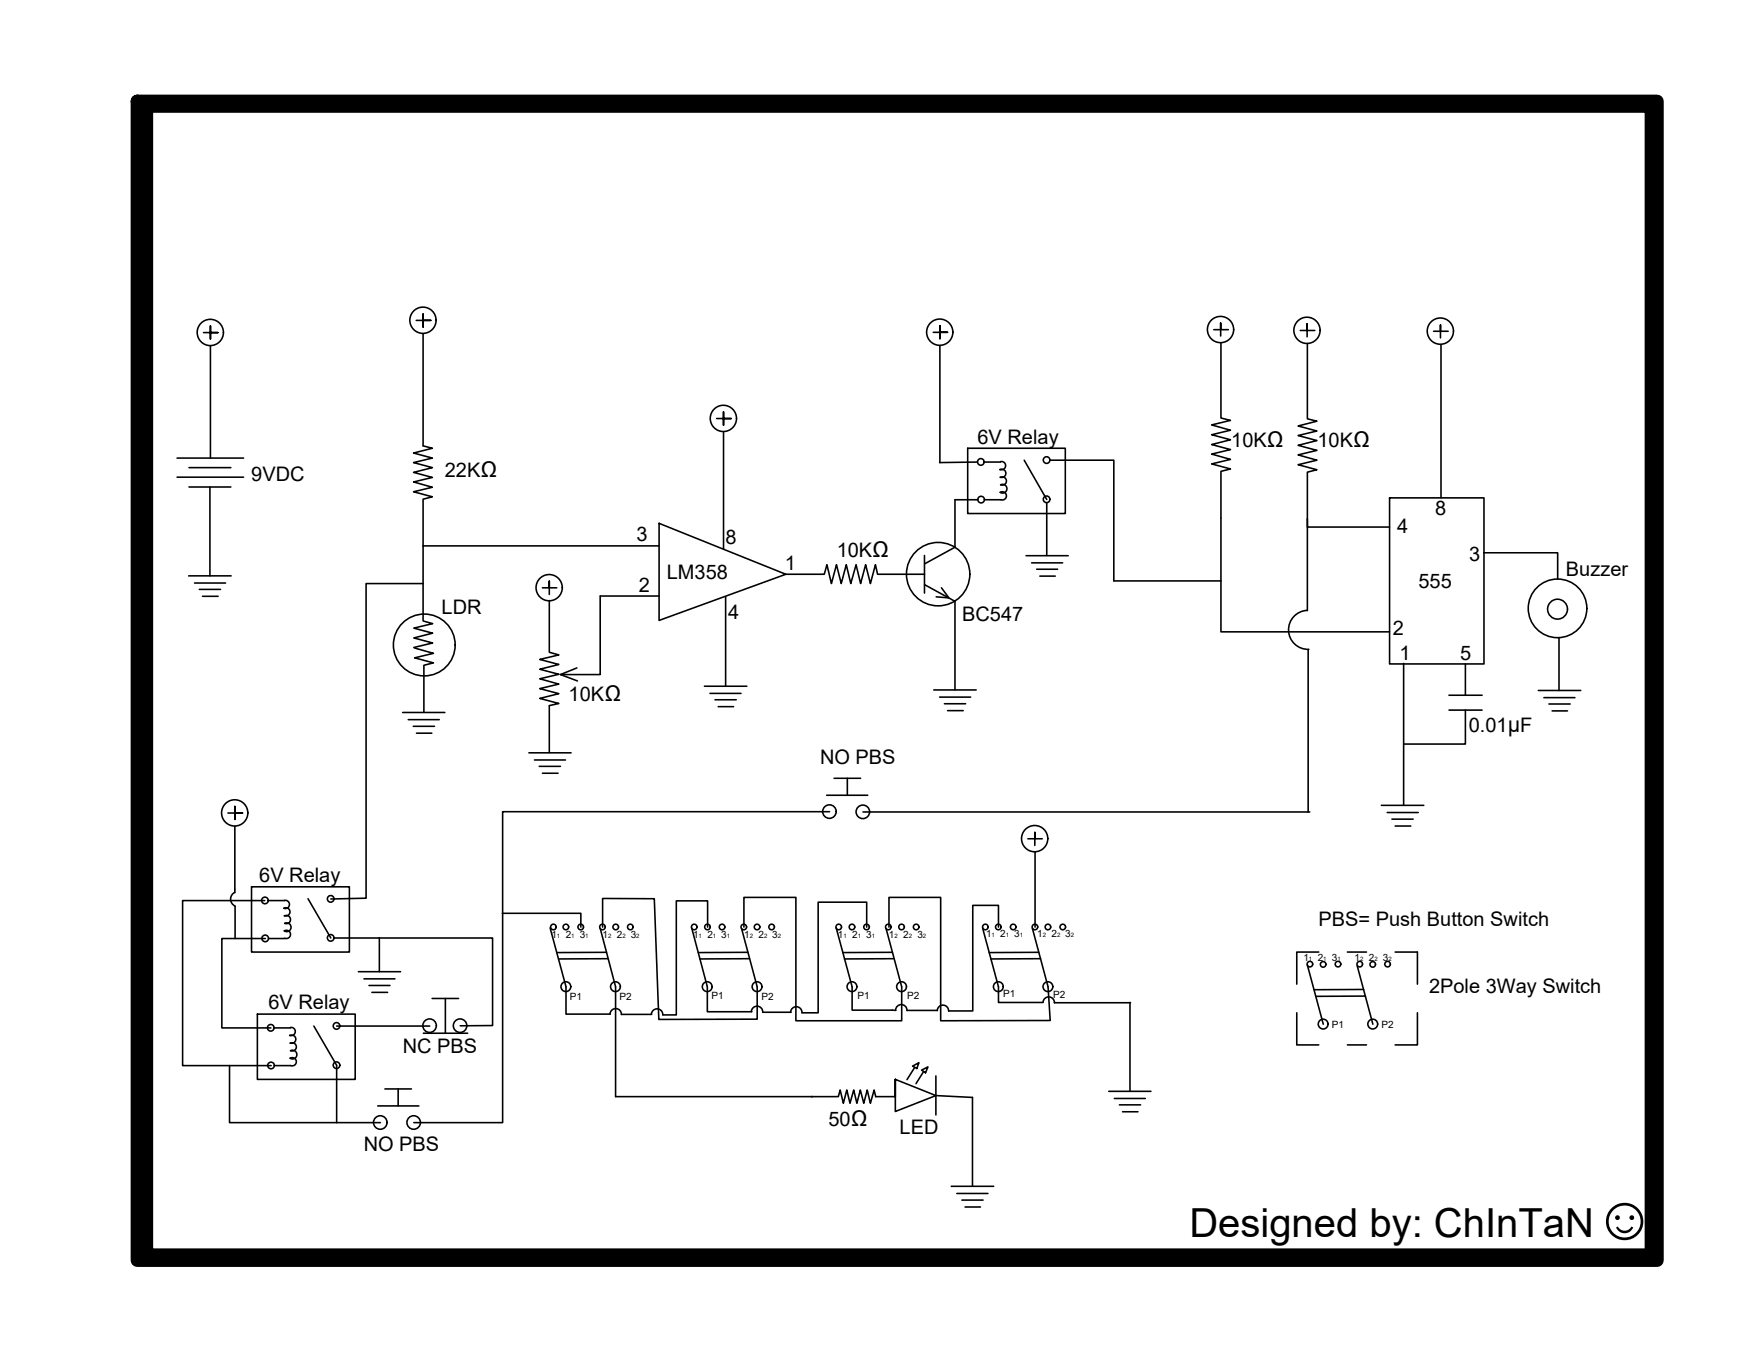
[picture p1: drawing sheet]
<svg xmlns="http://www.w3.org/2000/svg" width="279mm" height="216mm" viewBox="0 0 279 216" stroke-linecap="round" stroke-linejoin="round" font-family="sans-serif">
<!-- layer: 0 -->
<path d="M21.9 16.2h242.7v184.9h-242.7zM22.9 16.9h240.7v183.5h-240.7zM23.4 16.9h240.7v183.4h-240.7z" fill="none" stroke="#000" stroke-width="2.1"/>
<g fill="none" stroke="#000" stroke-width=".25">
<path d="M32.5 53.1h2.3h-1.2v-1.1v2.1v-1M33.6 55.2v17.9M66.4 51.1h2.4h-1.3v-1v2.1v-1.1M67.5 53.2v17.9l1.5 .4-3 .8 3 .8-3 .7 3 .8-3 .8 3 .8-3 .7 3 .9-3 .7 3 .8-1.5 .4v7.4M149 53h2.3h-1.2v-1v2v-1M150.1 55.1v18.7M193.8 52.6h2.3M194.9 52.6v-1.1v2.1M194.9 54.7v12l1.6 .4-3.1 .7 3.1 .9-3.1 .7 3.1 .8-3.1 .7 3.1 .8-3.1 .8 3.1 .8-3.1 .7 3.1 .8-1.6 .4v25.6h27M207.6 52.7h2.3M208.7 52.7v-1v2M208.7 54.8v12l1.6 .4-3.1 .8 3.1 .8-3.1 .7 3.1 .8-3.1 .8 3.1 .8-3.1 .7 3.1 .8-3.1 .8 3.1 .8-1.6 .3v7.5"/>
<path d="M228.9 52.9h2.3M230 52.9v-1.1v2.1M230.1 55v24.4M28.3 73.1h10.6M28.3 76.1h10.6M30.2 74.6h6.7M30.2 77.7h6.7M33.5 77.7v14.2M114.4 66.8h2.3h-1.2v-1.1v2.1v-1M115.5 68.9v18.7M154.5 71.5h15.6v10.4h-15.6zM156.1 73.7l-6.1 .1"/>
<path d="M156.2 79.7h-3.7v7.6l-4.9 2.7M157.2 73.7h2.6M159.6 75a.66 .66 0 0 1 1 .5 .66 .66 0 0 1-.9 .6M159.7 76.2a.66 .66 0 0 1 1 .5 .66 .66 0 0 1-.9 .7M159.7 78.6a.66 .66 0 0 1 1 .5 .66 .66 0 0 1-.9 .6h-2.6M159.7 77.4a.7 .7 0 0 1 1.1 .6 .7 .7 0 0 1-1.1 .6M159.8 73.7a.66 .66 0 0 1 .8 .7 .66 .66 0 0 1-1 .5M163.5 73.4l3.6 6.3M167.7 73.4h10.1v19.3h17.1M221.9 79.4h15v26.5h-15zM30.1 91.9h6.8M31.1 93h4.9"/>
<path d="M31.8 94.1h3.4M32.3 95.2h2.5M67.5 87.1v12l1.6 .4-3 .7 3 .8-3 .8 3 .8-3 .7M67.5 93.1h-9.1v50.2l-5.6 .2M67.5 87.1h37.7M86.6 93.8h2.3M87.7 95.8v8.3l1.5 .4-3 .7 3 .8-3 .8 3 .8-3 .7 3 .9-3 .7 3 .8-3 .7 3 .9-1.5 .3M87.7 93.8v-1.1v2.2M105.2 83.5l20.3 8.1-20.3 7.4zM105.2 95.1h-9.4v12.5h-6.4M115.9 95.3v14.2M125.5 91.6h6.1l.4-1.5 .7 3 .8-3 .8 3 .8-3 .7 3 .9-3 .7 3 .8-3 .8 3 .8-3 .3 1.5"/>
<path d="M140.2 91.6h7.4M147.6 88.6v6M147.6 93.3l4.9 2.7M150.3 93.8l1.2 1.6-2-.2M152.5 95.9v14.2M163.8 88.7h6.7M164.7 89.8h5M165.5 90.8h3.4M166 91.9h2.5M167.1 80.2v8.4M208.7 97.4a3.1 3.1 0 0 0-3 3.2 3.1 3.1 0 0 0 3.3 3M208.7 82.8v1.3h13.2"/>
<path d="M208.7 82.8v14.6M236.9 88.2h11.8v4.2M64.3 113.7h6.7M65.2 114.8h4.9M66 115.9h3.4M66.2 103.4l3 .9-3 .7 3 .8-1.5 .4v7.4M66.5 117h2.4M87.7 112.6v7.5M92.1 106.6l-2.6 1 2.7 1.1M112.5 109.5h6.7M113.4 110.6h4.9M114.2 111.7h3.3"/>
<path d="M114.7 112.8h2.4M149.1 110.1h6.8M150 111.2h5M150.8 112.3h3.4M151.3 113.4h2.5M208.9 103.7v25.9M224.1 105.9v22.6M231.3 110.9h5.3M231.3 113.3h5.3M234 113.3v5.4h-9.9M234 105.9v5M245.6 110.2h6.8"/>
<path d="M246.5 111.3h4.9M247.3 112.3h3.4M247.8 113.4h2.5M248.9 101.8v8.4M36.4 129.7h2.3h-1.2v-1v2.1v-1.1M37.5 131.9v10.5M84.4 120.1h6.8M85.3 121.3h5M86.1 122.3h3.4M86.6 123.4h2.5M132 126.9h6.5M132.4 129.5h-52.2v49.6h-14.1"/>
<path d="M133.2 124.2h4.2M135.3 124.2v2.7M137.8 129.6h71.3M164.1 133.8h2.3M165.2 133.8v-1v2.1M165.3 136v11.9M220.5 128.5h6.8M221.5 129.7h4.9M222.2 130.7h3.4M222.7 131.8h2.5M37.5 142.4a1.21 1.21 0 0 0-.7 1.1 1.21 1.21 0 0 0 .7 1.1M37.5 144.6v5.2"/>
<path d="M40.2 141.5h15.6v10.4h-15.6zM42.3 143.7h-13.1v26.3h14.1M42.4 149.8h-7v14.2h7.9M42.8 143.7h2.7M42.9 149.8h2.6M45.3 144.9a.66 .66 0 0 1 1 .6 .66 .66 0 0 1-.9 .6M45.4 143.7a.66 .66 0 0 1 .8 .7 .66 .66 0 0 1-.9 .5M45.4 146.2a.66 .66 0 0 1 1 .5 .66 .66 0 0 1-.9 .6 .7 .7 0 0 1 1 .7 .7 .7 0 0 1-1.1 .5M45.4 148.5a.66 .66 0 0 1 1 .6 .66 .66 0 0 1-.9 .6M49.2 143.4l3.6 6.3M53.3 149.7h7.3M57.2 155.1h6.8"/>
<path d="M58.1 156.2h5M58.9 157.3h3.4M59.4 158.4h2.5M60.6 149.7h18v13.9l-5.1 .1M60.6 149.7v5.4M69 159.3h4.2M71.1 159.3v5.6M80.2 145.7h12.5v2.2M87.8 148.1l2.6 9.4v4.3h7M95.8 148.2l2.5 9.3v17.5h31.4M96.2 147.9v-4.5h8.3l.7 19.3 15.7-.1v-5.1l-2.5-9.3M96.8 152h-7.9"/>
<path d="M97.1 153h-7.9M110.4 148.1l2.5 9.4v3.9h7.1M113 147.9v-4.2h-5v18.3h-2.2M118.8 147.9v-4.7h8.3v19.7h16.9v-5.4l-2.5-9.3M119.4 152h-7.9M119.7 153h-8M133.5 148.1l2.5 9.4v3.7h7M138.4 147.9v-3.9h-7.8v17.6h-2.6M141.9 147.9v-4.7h8.3v19.7l17.5-.1M142.5 152h-7.9M142.7 153h-7.9M156.9 148.1l2.5 9.4v2.5h7.1"/>
<path d="M159.4 147.9v-3.4h-4.1v16.8h-3.8a.91 .91 0 0 0-.9-.9 .91 .91 0 0 0-1 .9M164.8 148.2l2.5 9.3 .4 5.3M165.8 152h-7.9M166.1 153h-7.9M166.5 159.9a.91 .91 0 0 1 1-.8 .91 .91 0 0 1 .8 .9h12.2M180.4 160v14.1M208.7 154l2.6 9.4M210.6 151.9h-3.6v5.1M215.1 151.9h3.1M216.7 154.1l2.5 9.3M217.7 157.9h-7.9M218 158.9l-7.9 .1"/>
<path d="M222.7 151.9h3.6v5.1M36.6 170v9.1h24.1M41.1 161.8h15.6v10.4h-15.6zM43.8 164h2.6M46.3 165.2a.66 .66 0 0 1 .9 .6 .66 .66 0 0 1-.9 .6M46.3 164a.66 .66 0 0 1 .8 .7 .66 .66 0 0 1-.9 .5M46.3 166.5a.66 .66 0 0 1 1 .5 .66 .66 0 0 1-.9 .7M46.3 168.8a.66 .66 0 0 1 1 .6 .66 .66 0 0 1-.9 .6h-2.6M46.4 167.7a.7 .7 0 0 1 1 .6 .7 .7 0 0 1-1.1 .6M50.1 163.7l3.6 6.3v9.1M53.7 163.7h14.9M60.3 176.5h6.6"/>
<path d="M61.5 173.8h4.2M63.6 173.8v2.7M67.6 164.9h7.1M97.4 161.8a.91 .91 0 0 1 .9-.9 .91 .91 0 0 1 .9 1M99.2 161.9h4.8M104 161.9a.91 .91 0 0 1 .9-.9 .91 .91 0 0 1 .9 .9M120 161.4a.91 .91 0 0 1 .9-.8 .91 .91 0 0 1 .9 .9M121.8 161.5h4.5M126.2 161.5a.91 .91 0 0 1 1-.9 .91 .91 0 0 1 .8 1M142.9 172.2l6.5 2.6-6.5 2.6v-5.2v2.8h-3.1l-.2-1.1-.6 2.2-.5-2.2-.6 2.2-.5-2.2-.6 2.2-.5-2.2-.6 2.2-.5-2.2-.6 2.2-.5-2.2-.3 1.1h-4.3M143 161.2a.91 .91 0 0 1 .9-.9 .91 .91 0 0 1 .9 1M144.8 161.2h4.9"/>
<path d="M145.7 170.1l1-.5-.3 .9zM146 170.3l-1.2 2M147.1 170.8l1.1-.5-.4 .9zM147.5 171l-1.3 1.9M149.4 171.7v6.2M149.4 174.8l5.9 .3v14.2M177 174.1h6.8M177.9 175.3h5M178.7 176.3h3.4M179.2 177.4h2.5M207 161.6v5.1h3.6M215.1 166.7h3.1"/>
<path d="M226.3 161.6v5.1h-3.6M151.9 189.3h6.8M152.8 190.4h4.9M153.6 191.5h3.4M154.1 192.6h2.4"/>
<circle cx="33.6" cy="53.1" r="2.1"/>
<circle cx="67.5" cy="51.1" r="2.1"/>
<circle cx="150" cy="53" r="2.1"/>
<circle cx="194.9" cy="52.6" r="2.1"/>
<circle cx="208.7" cy="52.7" r="2.1"/>
<circle cx="230" cy="52.8" r="2.1"/>
<circle cx="115.5" cy="66.8" r="2.1"/>
<circle cx="156.6" cy="73.7" r=".53"/>
<circle cx="156.6" cy="79.7" r=".53"/>
<circle cx="167.1" cy="73.4" r=".53"/>
<circle cx="167.1" cy="79.7" r=".53"/>
<circle cx="87.7" cy="93.8" r="2.1"/>
<circle cx="149.8" cy="91.6" r="5.1"/>
<circle cx="248.7" cy="97.1" r="4.7"/>
<circle cx="248.7" cy="97.2" r="1.59"/>
<circle cx="67.7" cy="102.9" r="4.9"/>
<circle cx="37.5" cy="129.7" r="2.1"/>
<circle cx="132.4" cy="129.5" r="1.08"/>
<circle cx="137.8" cy="129.5" r="1.08"/>
<circle cx="165.2" cy="133.8" r="2.1"/>
<circle cx="42.3" cy="143.7" r=".53"/>
<circle cx="42.3" cy="149.7" r=".53"/>
<circle cx="52.8" cy="149.7" r=".53"/>
<circle cx="52.8" cy="143.4" r=".53"/>
<circle cx="88.4" cy="147.9" r=".44"/>
<circle cx="90.3" cy="157.4" r=".78"/>
<circle cx="90.3" cy="147.9" r=".44"/>
<circle cx="92.7" cy="147.9" r=".44"/>
<circle cx="96.2" cy="147.9" r=".44"/>
<circle cx="98.3" cy="157.4" r=".78"/>
<circle cx="98.3" cy="147.9" r=".44"/>
<circle cx="100.6" cy="147.9" r=".44"/>
<circle cx="110.8" cy="147.9" r=".44"/>
<circle cx="112.9" cy="157.4" r=".78"/>
<circle cx="113" cy="147.9" r=".44"/>
<circle cx="115.3" cy="147.9" r=".44"/>
<circle cx="118.8" cy="147.9" r=".44"/>
<circle cx="120.9" cy="157.4" r=".78"/>
<circle cx="120.9" cy="147.9" r=".44"/>
<circle cx="123.2" cy="147.9" r=".44"/>
<circle cx="133.9" cy="147.9" r=".44"/>
<circle cx="136" cy="157.4" r=".78"/>
<circle cx="136" cy="147.9" r=".44"/>
<circle cx="138.4" cy="147.9" r=".44"/>
<circle cx="141.8" cy="147.9" r=".44"/>
<circle cx="143.9" cy="157.4" r=".78"/>
<circle cx="143.9" cy="147.9" r=".44"/>
<circle cx="146.3" cy="147.9" r=".44"/>
<circle cx="157.3" cy="147.9" r=".44"/>
<circle cx="159.4" cy="157.4" r=".78"/>
<circle cx="159.4" cy="147.9" r=".44"/>
<circle cx="161.8" cy="147.9" r=".44"/>
<circle cx="165.2" cy="147.9" r=".44"/>
<circle cx="167.3" cy="157.4" r=".78"/>
<circle cx="167.3" cy="147.9" r=".44"/>
<circle cx="169.7" cy="147.9" r=".44"/>
<circle cx="209.1" cy="153.8" r=".44"/>
<circle cx="211.3" cy="153.9" r=".44"/>
<circle cx="213.6" cy="153.8" r=".44"/>
<circle cx="217.1" cy="153.8" r=".44"/>
<circle cx="219.2" cy="153.9" r=".44"/>
<circle cx="221.5" cy="153.8" r=".44"/>
<circle cx="43.2" cy="164" r=".53"/>
<circle cx="43.3" cy="170" r=".53"/>
<circle cx="53.7" cy="170" r=".53"/>
<circle cx="53.7" cy="163.7" r=".53"/>
<circle cx="60.7" cy="179.1" r="1.08"/>
<circle cx="66" cy="179.1" r="1.08"/>
<circle cx="68.6" cy="163.7" r="1.08"/>
<circle cx="73.5" cy="163.7" r="1.08"/>
<circle cx="211.3" cy="163.4" r=".78"/>
<circle cx="219.2" cy="163.4" r=".78"/>
</g>
<text font-size="9.6" x="254.5" y="197.3">☺</text>
<text font-size="6.4" x="189.9" y="197.3">Designed by: ChInTaN</text>
<g font-size="3.2">
<text x="156.1" y="70.9">6V Relay</text>
<text x="196.6" y="71.3">10KΩ</text>
<text x="210.3" y="71.4">10KΩ</text>
<text x="40.1" y="76.8">9VDC</text>
<text x="71" y="76.1">22KΩ</text>
<text x="229.1" y="82.2">8</text>
<text x="101.6" y="86.3">3</text>
<text x="115.8" y="86.9">8</text>
<text x="133.6" y="88.9">10KΩ</text>
<text x="223.1" y="85">4</text>
<text x="234.6" y="89.5">3</text>
<text x="102" y="94.4">2</text>
<text x="106.5" y="92.4">LM358</text>
<text x="125.3" y="91">1</text>
<text x="226.5" y="93.8">555</text>
<text x="250" y="91.9">Buzzer</text>
<text x="70.5" y="98">LDR</text>
<text x="116.2" y="98.7">4</text>
<text x="153.6" y="99.2">BC547</text>
<text x="222.4" y="101.3">2</text>
<text x="223.4" y="105.3">1</text>
<text x="233.1" y="105.3">5</text>
<text x="90.8" y="111.8">10KΩ</text>
<text x="234.5" y="116.8">0.01µF</text>
<text x="130.9" y="121.9">NO PBS</text>
<text x="41.4" y="140.7">6V Relay</text>
<text x="210.5" y="147.7">PBS= Push Button Switch</text>
<text x="42.9" y="161">6V Relay</text>
<text x="228.2" y="158.5">2Pole 3Way Switch</text>
<text x="64.3" y="168">NC PBS</text>
<text x="132.3" y="179.6">50Ω</text>
<text x="58.1" y="183.7">NO PBS</text>
<text x="143.6" y="180.9">LED</text>
</g>
<g font-size="1.6">
<text x="88" y="149.7">1</text>
<text x="90.3" y="149.7">2</text>
<text x="92.6" y="149.7">3</text>
<text x="96.2" y="149.7">1</text>
<text x="98.5" y="149.7">2</text>
<text x="100.7" y="149.7">3</text>
<text x="110.6" y="149.6">1</text>
<text x="112.9" y="149.6">2</text>
<text x="115.1" y="149.7">3</text>
<text x="118.8" y="149.6">1</text>
<text x="121.1" y="149.6">2</text>
<text x="123.3" y="149.6">3</text>
<text x="133.8" y="149.7">1</text>
<text x="136" y="149.7">2</text>
<text x="138.3" y="149.7">3</text>
<text x="141.9" y="149.7">1</text>
<text x="144.2" y="149.7">2</text>
<text x="146.5" y="149.7">3</text>
<text x="157.4" y="149.6">1</text>
<text x="159.7" y="149.6">2</text>
<text x="161.9" y="149.6">3</text>
<text x="165.6" y="149.6">1</text>
<text x="167.9" y="149.6">2</text>
<text x="170.1" y="149.6">3</text>
<text x="208.1" y="153.3">1</text>
<text x="210.4" y="153.3">2</text>
<text x="212.6" y="153.4">3</text>
<text x="216.3" y="153.3">1</text>
<text x="218.6" y="153.3">2</text>
<text x="220.8" y="153.3">3</text>
<text x="91" y="159.5">P1</text>
<text x="98.9" y="159.6">P2</text>
<text x="113.6" y="159.5">P1</text>
<text x="121.6" y="159.5">P2</text>
<text x="136.9" y="159.4">P1</text>
<text x="144.9" y="159.4">P2</text>
<text x="160.2" y="159.2">P1</text>
<text x="168.1" y="159.2">P2</text>
<text x="212.6" y="164.1">P1</text>
<text x="220.5" y="164.1">P2</text>
</g>
<g font-size="1">
<text x="88.9" y="149.7">1</text>
<text x="91.2" y="149.7">1</text>
<text x="93.4" y="149.7">1</text>
<text x="97.1" y="149.7">2</text>
<text x="99.4" y="149.7">2</text>
<text x="101.6" y="149.7">2</text>
<text x="111.5" y="149.6">1</text>
<text x="113.8" y="149.6">1</text>
<text x="116" y="149.7">1</text>
<text x="119.7" y="149.6">2</text>
<text x="122" y="149.6">2</text>
<text x="124.2" y="149.6">2</text>
<text x="134.6" y="149.7">1</text>
<text x="136.9" y="149.7">1</text>
<text x="139.2" y="149.7">1</text>
<text x="142.8" y="149.7">2</text>
<text x="145.1" y="149.7">2</text>
<text x="147.3" y="149.7">2</text>
<text x="158.3" y="149.6">1</text>
<text x="160.6" y="149.6">1</text>
<text x="162.8" y="149.6">1</text>
<text x="166.5" y="149.6">2</text>
<text x="168.8" y="149.6">2</text>
<text x="171" y="149.6">2</text>
<text x="209" y="153.3">1</text>
<text x="211.3" y="153.3">1</text>
<text x="213.5" y="153.4">1</text>
<text x="217.2" y="153.3">2</text>
<text x="219.4" y="153.3">2</text>
<text x="221.7" y="153.3">2</text>
</g>
</svg>
